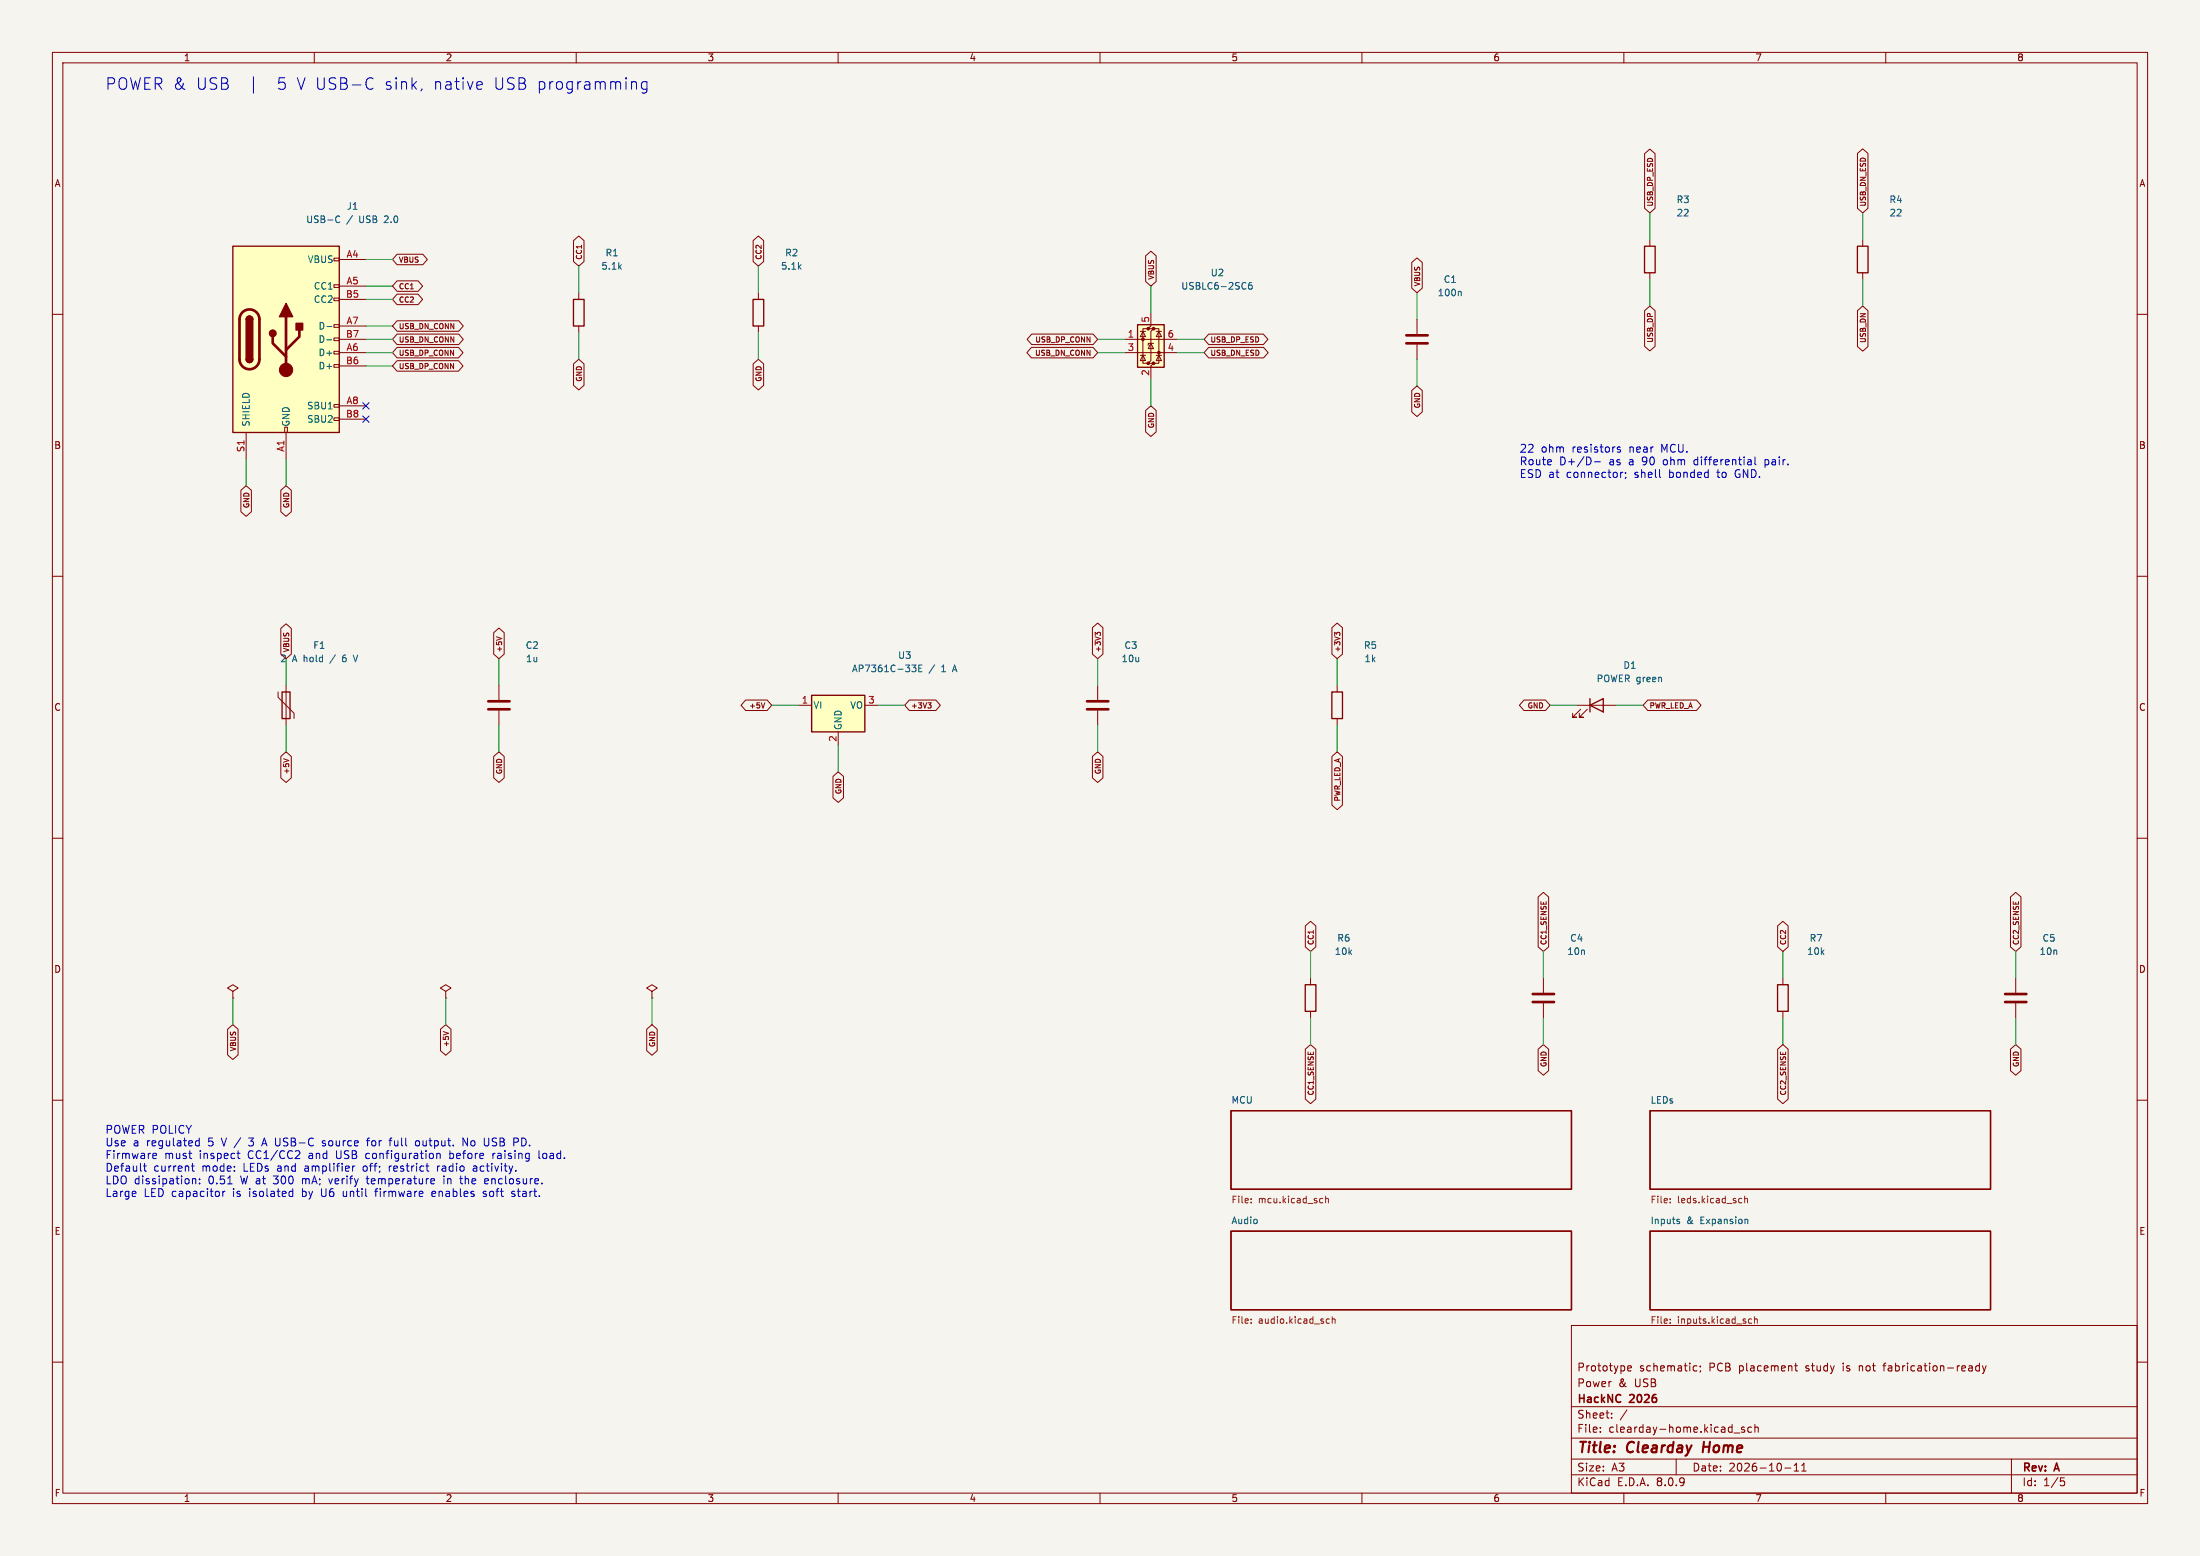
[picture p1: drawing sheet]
<svg xmlns="http://www.w3.org/2000/svg" width="420mm" height="297mm" viewBox="0 0 420 297" stroke-linecap="round" stroke-linejoin="round" font-family="sans-serif">
<path d="M0 0h420v297h-420z" fill="#f5f4ef" stroke="#f5f4ef" stroke-width=".19"/>
<g fill="none" stroke="#840000" stroke-width=".19">
<path d="M10 10h400v277h-400zM12 12h396v273h-396zM60 10v2M110 10v2M160 10v2M210 10v2M260 10v2M310 10v2M360 10v2M110.5 55.9v1.3M144.8 55.9v1.3M315 45.7v1.3"/>
<path d="M315 52.1v1.2M355.6 45.7v1.3M355.6 52.1v1.2M10 60h2M110.5 62.2v1.3M144.8 62.2v1.3M270.5 61v2.8M270.5 65.8v2.8M408 60h2M10 110h2M408 110h2M53.1 132.1v1l3 3v1.1"/>
<path d="M54.6 130.8v7.6M95.2 130.8v2.8M95.2 135.6v2.8M209.5 130.8v2.8M209.5 135.6v2.8M255.3 130.8v1.3M255.3 137.2v1.2M301 134.6h7.6M301.8 135.4l-1.6 1.5h.8h-.8v-.8M303 135.4l-1.5 1.5h.8h-.8v-.8M10 160h2M408 160h2"/>
<path d="M44.4 189.2l1.1-.6-1.1-.6-1 .6 1 .6v1.3M44.4 190.5h.1M85.1 189.2l1-.6-1-.6-1 .6 1 .6v1.3M85.1 190.5h.1M124.5 189.2l1-.6-1-.6-1.1 .6 1.1 .6v1.3M124.5 190.5h.1M250.2 186.7v1.3M250.2 193v1.3M340.4 186.7v1.3M340.4 193v1.3M384.8 186.7v2.8M384.8 191.5v2.8"/>
<path d="M10 210h2M408 210h2M300 253h108v32h-108zM10 260h2M300 278.5h108M300 274.5h108M300 268.5h108M305.5 273.2v.2M305.5 272.5v.1M307.7 270.5v.2M307.7 269.8v.1M310.6 269.1l-1.3 1.9"/>
<path d="M310.7 261.2l.7-.2v-.2l-.5-.1-.2 .2 .1 .7h.6M320 278.5v3M323.4 261.6h.5M323.4 260.8h.5M324.6 260.8v.1M324.7 261.6l-.2 .3M331 273.5h1.2M333 272.5l-.3-.1-.3 .2 .1 .2 .5 .2v.3h-.6M334.4 272.5l-.5-.1-.2 .3 .1 .6h.6M335 272.5l.2-.1 .4 .1 .1 .9M335 271.9v1.5M342.5 279.7l.4-.4v1.5"/>
<path d="M342.6 260.7h.6M342.8 260.2v1.3l.4 .2M343.9 279.7l.5-.4v1.5M359.4 260.7h.6M377.9 260.8l-.5-.1-.2 .3 .1 .6h.6M377.9 260.2v1.5M378.4 260.7l.4 1M378.8 261.7l-.4 .5M379.2 260.7l-.4 1M384 278.5v6.5M408 260h2M60 285v2"/>
<path d="M110 285v2M160 285v2M210 285v2M260 285v2M300 281.5h108M310 285v2M340.7 280.2h1.2M342.5 280.8h.9M343.9 280.8h.9M360 285v2M393.4 282.1h.7M393.5 282.7h.4l.3 .2-.2 .6-.5 .1"/>
</g>
<path d="M325.3 275.2l-.3 2" fill="none" stroke="#840000" stroke-width=".4"/>
<g fill="none" stroke="#840000" stroke-width=".25">
<path d="M109.5 57.2h2v5h-2zM143.8 57.2h2v5h-2zM313.9 47h2.1v5.1h-2.1zM354.6 47h2v5.1h-2zM53.8 132.1h1.6v5.1h-1.6zM254.3 132.1h2v5.1h-2zM303.5 134.6l2.6-1.2v2.5zM303.5 133.4v2.5M249.2 188h2v5h-2zM339.3 188h2.1v5h-2.1zM235 212h65v15h-65zM315 212h65v15h-65z"/>
<path d="M235 235h65v15h-65zM315 235h65v15h-65z"/>
</g>
<g fill="none" stroke="#725600" stroke-width=".19">
<path d="M238.8 229.5v.1M238.8 228.8v.1M252.4 228.7l.1 .1M252.5 229.5l-.1 .1M253.1 228.3v1.3M253.1 228.9l.1-.2 .3 .1 .1 .8M318.8 229.5v.1M318.8 228.8v.1M332.2 228.7l.3 .1M332.5 229.5l-.3 .1M333.1 228.9l.1-.2 .3 .1 .1 .8M333.1 228.3v1.3"/>
<path d="M238.8 251.8v.1M238.8 252.5v.1M253.3 252.5h.5M253.3 251.8h.5M254.3 251.9l.2-.2 .3 .1 .1 .8M254.3 251.3v1.3M318.8 251.8v.1M318.8 252.5v.1M333.8 252.4l.2 .2 .4-.1M334.4 251.8l-.4-.1-.2 .3M334.9 251.9l.2-.2 .3 .1 .1 .8M334.9 251.3v1.3"/>
</g>
<path d="M278.8 55.6l.1 .2v.7M67.4 125l.5 1.3M320.3 233.1l.3 .1 .1 .2-.5 .2M320.3 232.7l.3 .1M333.3 232.7l.4 .2v.7" fill="none" stroke="#006464" stroke-width=".19"/>
<path d="M268.5 65.5h4M268.5 64h4M93.2 135.4h4.1M93.2 133.9h4.1M207.5 135.4h4.1M207.5 133.9h4.1M382.8 191.3h4M382.8 189.7h4" fill="none" stroke="#840000" stroke-width=".51"/>
<path d="M154.9 132.7h10.2v7h-10.2z" fill="#ffffc2"/>
<path d="M154.9 132.7h10.2v7h-10.2z" fill="none" stroke="#840000" stroke-width=".25"/>
<path d="M152.4 134.6h2.5M160 139.7v2.5M165.1 134.6h2.5" fill="none" stroke="#840000" stroke-width=".19"/>
<path d="M174.1 126.9h.8l-.5 .5 .4 .1 .1 .5-.3 .2h-.3M175.4 127.5h.4M176 126.9h-.6v1.3h.6" fill="none" stroke="#006464" stroke-width=".19"/>
<path d="M217.2 62h5v8.1h-5z" fill="#ffffc2"/>
<g fill="#840000" stroke="#840000" stroke-width=".19">
<circle cx="218.2" cy="64.8" r=".25"/>
<circle cx="219.2" cy="69.3" r=".25"/>
<circle cx="219.2" cy="62.7" r=".25"/>
<circle cx="220.2" cy="69.3" r=".25"/>
<circle cx="220.2" cy="62.7" r=".25"/>
<circle cx="221.2" cy="67.3" r=".25"/>
</g>
<g fill="none" stroke="#840000" stroke-width=".19">
<path d="M219.7 59.7v2.5l-.5 .5h1l-.5 .5v5.6l-.5 .5h1l-.5 .6v2.5M214.6 67.3h10.2M214.6 64.8h10.2M217.7 67.8h1M217.7 63.2h1M218.2 63.2l.5 1.1h-1zM218.2 67.8l.5 1h-1zM219.2 62.7h-1v6.6h1M219.7 65.5l.5 1h-1zM220.2 65.5h-1v.4M220.2 62.7h1v6.6h-1M220.7 67.8h1"/>
<path d="M220.7 63.2h1M221.2 67.8l.5 1h-1zM221.2 63.2l.5 1.1h-1z"/>
</g>
<path d="M217.2 62h5v8.1h-5z" fill="none" stroke="#840000" stroke-width=".25"/>
<path d="M238.9 53.9l-.3 .1a.86 .86 0 0 0 0 1.2l.4-.1 .1-.5-.3-.2-.3 .1-.2 .1" fill="none" stroke="#006464" stroke-width=".19"/>
<path d="M44.4 47h20.4v35.6h-20.4z" fill="#ffffc2"/>
<g fill="none" stroke="#840000" stroke-width=".19">
<path d="M314 29.3l1-.8 1 .8v10.5l-1 .8-1-.8zM354.6 29.3l1-.9 1 .9v10.5l-1 .8-1-.8zM63.8 56.9h1v.5h-1zM63.8 54.4h1v.5h-1zM63.8 49.3h1v.5h-1zM64.8 49.5h5M64.8 54.6h5M64.8 57.2h5M75.8 53.6h4l.9 1-.9 1h-4l-.9-1zM75.8 48.5h4.9l.9 1-.9 1h-4.9l-.9-1zM75.8 56.1h4l.9 1.1-.9 1h-4l-.9-1zM109.5 45.9l1-.9 1 .9v4l-1 .9-1-.9z"/>
<path d="M143.8 45.9l1-.9 1 .9v4l-1 .9-1-.9zM218.7 48.8l1-.8 1 .8v4.9l-1 .9-1-.9zM269.5 50.1l1-.9 1 .9v4.9l-1 .9-1-.9zM314 59.3l1-.9 1 .9v6.8l-1 .9-1-.9zM354.6 59.3l1-.9 1 .9v6.9l-1 .8-1-.8zM63.8 79.8h1v.5h-1zM63.8 77.2h1v.5h-1zM63.8 69.6h1v.5h-1zM63.8 67.1h1v.5h-1zM63.8 64.5h1v.5h-1zM63.8 62h1v.5h-1zM64.8 67.3h5"/>
<path d="M64.8 62.2h5M64.8 77.5h5M64.8 69.9h5M64.8 64.8h5M75.8 63.8h11.8l.8 1-.8 1h-11.8l-.9-1zM75.8 68.8h11.7l.9 1.1-.9 1h-11.7l-.9-1zM75.8 61.2h11.8l.8 1-.8 1h-11.8l-.9-1zM75.8 66.3h11.7l.9 1-.9 1h-11.7l-.9-1zM109.5 69.5l1-.9 1 .9v4.1l-1 .8-1-.8zM143.8 69.5l1-.9 1 .9v4.1l-1 .8-1-.8zM196.9 66.3h11.8l.8 1-.8 1h-11.8l-.9-1zM197 63.8h11.7l.8 1-.8 1h-11.7l-.9-1z"/>
<path d="M218.7 78.3l1-.8 1 .8v4.1l-1 .9-1-.9zM230.7 66.3h10.5l.9 1-.9 1h-10.5l-.8-1zM230.7 63.8h10.5l.9 1-.9 1h-10.5l-.8-1zM269.5 74.5l1-.8 1 .8v4.1l-1 .9-1-.9zM46 93.6l1-.9 1 .9v4.1l-1 .9-1-.9zM47 82.6v5M53.6 93.6l1-.9 1 .9v4.1l-1 .9-1-.9zM54.4 81.5h.5v1.1h-.5zM54.6 82.6v5M64.8 80h5M53.6 119.9l1-.8 1 .8v5l-1 .8-1-.8zM208.5 119.8l1-.9 1.1 .9v5.1l-1.1 .8-1-.8z"/>
<path d="M254.3 119.8l1-.9 1 .9v5.1l-1 .8-1-.8zM94.2 120.8l1-.9 1.1 .9v4.1l-1.1 .8-1-.8zM94.8 121.6l1 .3M142.3 133.6h4.1l.9 1-.9 1h-4.1l-.8-1zM146 134.1l-.3 1M173.6 133.6h5l.9 1-.9 1h-5l-.9-1zM177.1 134.1h.7l-.4 .4M177.6 134.5l.2 .2v.3l-.2 .1M209.5 120.9l.1-.2h.3l.2 .2M209.5 121l-.4-.3v.6M255.2 121l-.4-.3v.6M255.2 120.9l.2-.2h.2l.2 .2"/>
<path d="M290.9 133.6h4.1l.9 1-.9 1h-4.1l-.8-1zM314.6 133.6h9.3l.8 1-.8 1h-9.3l-.9-1zM53.6 144.4l1-.9 1 .9v4.1l-1 .9-1-.9zM54.1 144.8l1 .4M94.2 144.4l1-.9 1.1 .9v4.1l-1.1 .9-1-.9zM159 148.2l1-.9 1 .9v4.1l-1 .9-1-.9zM208.5 144.4l1-.9 1.1 .9v4.1l-1.1 .9-1-.9zM254.3 144.4l1-.9 1 .9v9.3l-1 .8-1-.8zM249.2 176.7l1-.8 1 .8v4l-1 .9-1-.9zM293.6 171.2l1-.9 1 .9v9.5l-1 .9-1-.9zM339.4 176.7l1-.8 1 .8v4l-1 .9-1-.9zM383.8 171.2l1-.9 1 .9v9.5l-1 .9-1-.9z"/>
<path d="M43.4 196.5l1-.9 1.1 .9v4.9l-1.1 .8-1-.8zM84.1 196.5l1-.9 1 .9v4.1l-1 .8-1-.8zM84.6 196.9l1 .3M123.5 196.5l1-.9 1 .9v4.1l-1 .8-1-.8zM294.6 186.7v2.8M294.6 191.5v2.8M249.2 200.3l1-.9 1 .9v9.5l-1 .9-1-.9zM293.6 200.3l1-.9 1 .9v4.1l-1 .8-1-.8zM339.4 200.3l1-.9 1 .9v9.5l-1 .9-1-.9zM383.8 200.3l1-.9 1 .9v4.1l-1 .8-1-.8z"/>
</g>
<path d="M44.4 47h20.4v35.6h-20.4zM47 68.6a.64 .64 0 0 0 .6 .6 .64 .64 0 0 0 .7-.6M47 61a.64 .64 0 0 1 .6-.7 .64 .64 0 0 1 .7 .7" fill="none" stroke="#840000" stroke-width=".25"/>
<path d="M46.3 59.6a1.9 1.9 0 0 1 2-.4 1.9 1.9 0 0 1 1.2 1.8v7.6a1.91 1.91 0 0 1-1.9 1.9 1.91 1.91 0 0 1-1.9-1.9v-7.8l.2-.6zM52.1 64.3v1.2l2.5 2.6M54.6 60.5v10.1M57.1 63v1.3l-2.5 2.5M292.6 191.3h4.1M292.6 189.7h4.1" fill="none" stroke="#840000" stroke-width=".51"/>
<g fill="#840000" stroke="#840000" stroke-width=".25">
<path d="M47 68.6h1.3a.64 .64 0 0 1-.7 .6 .64 .64 0 0 1-.6-.6z"/>
<path d="M47 61h1.3v7.6h-1.3z"/>
<path d="M47.2 60.5a.64 .64 0 0 1 .7-.1 .64 .64 0 0 1 .4 .6h-1.3z"/>
<path d="M54.6 57.9l1.3 2.6h-2.6z"/>
<path d="M56.5 61.7h1.3v1.3h-1.3z"/>
<circle cx="52.1" cy="63.6" r=".63"/>
</g>
<circle cx="54.6" cy="70.6" r="1.27" fill="#840000" stroke="#840000" stroke-width=".19"/>
<path d="M64.3 41.3h.6M64.9 42.4h-.6M62.4 62.3h1M62.4 64.9h1" fill="none" stroke="#006464" stroke-width=".19"/>
<g fill="none" stroke="#0000c2" stroke-width=".19">
<path d="M48.4 14.6v3.2M70.6 14.8l.6 .3M71.2 16.8l-.6 .2M80.5 16.9l-.1 .4M91.8 15.6l.2 .1 .1 .4-1.1 .2M92 16.9l-.2 .1M121.4 15.7l.1 1.3M123.5 15.7l-.6-.1-.4 .4v.6l.2 .3 .2 .1 .6-.1M123.5 15.6v1.8a.6 .6 0 0 1-.9 .3M304.4 88.2h1.1M309.3 85.4l-.3-.1-.3 .2 .1 .2 .5 .2v.3h-.6M309.8 90.1l-.3 .1-.1 .2"/>
<path d="M310.3 90.2v.2M310.4 91.1l-.2 .3M334.1 87.7l.2 .2v.8M334.3 88.7h-.1M334.3 88.1l-.1 .1M335 87.2v1.3l.2 .2M337 87.7v1.5M337 88.7h.1M337.1 87.7l-.1 .1M37.3 218.4l.3 .3h.4M38 217.2v1.5M38 217.8l-.4-.1-.3 .3"/>
<path d="M45.5 219.6v1.3l.3 .2M50.1 218.3h.7M50.5 217.2l-.5 1.5M57.2 219.8v.5l-.9 .8h.9M61.5 218.7h.5M62 217.7l-.4 .1-.1 .1 .1 .3h.4M70 217.7h.5M70.5 217.2l-.3 .2v1.3M74.2 217.7h.6M74.8 217.2l-.3 .2v1.3M79.4 217.9l.2-.2 .4 .2 .1 .5-.1 .3h-.4l-.2-.1zM85.9 219.6v1.5"/>
<path d="M89.2 217.2v1.5l-.8-1.5v1.5M93.3 217.2l-.1 1.4M102.9 219.6v1.3l.2 .2M27.4 222.6h.6M27.6 222.1v1.2l.4 .3M29.2 221.1h.6M29.8 220.2l.1 .3-.7 .1M36.5 221.1h.1M36.5 222.6h.6M36.7 222.1v1.2l.4 .3M36.7 225v1M36.7 225.1l.3-.1h.3l.1 1"/>
<path d="M38.1 225.8v.2M38.1 225v.2M42.5 227.4v1M43 227.4l-.3 .1-.2 .2M43.5 226h.8M45.2 220.1h.6M55.5 227.4l.4 .1M55.9 226.9v1.5M55.9 228.3l-.4 .1M62.7 225l.4 1M65.5 227.4l.1 .9M67.3 222.6v1"/>
<path d="M67.7 222.6h-.2l-.2 .2M70.1 224.5v1.3l.2 .2M71.7 227.1v1.3M74.3 222.6v1M74.4 222.7l-.1 .1M82.5 227.5v.7l.2 .2h.3M82.7 227.4h.3M82.7 225l.3 .3-.8 .2M82.9 225.9l-.2 .1M83.2 227.7l-.7 .2M83.4 220.1v1M83.5 220.2l-.1 .1"/>
<path d="M83.5 222.6v1M83.8 222.6l-.3 .2M84 220.2v.9M84.7 225v1M85.9 221.1h.1M87.7 225h.6M88 224.5v1.3l.3 .2M90.8 222.6h-.4M90.9 223h-.4a.29 .29 0 0 0-.2 .3 .29 .29 0 0 0 .2 .3h.4M92.2 228.3h.6M92.6 225.9h.6M92.8 227.5l-.3-.1-.3 .2 .1 .2 .5 .2"/>
<path d="M93.2 225v.2M93.2 225.3l-.7 .2M94.1 220.1v1M94.4 220.1l-.3 .3M98.2 227.5l-.3-.1-.2 .2v.2l.5 .2v.3h-.5"/>
</g>
<g fill="none" stroke="#009600" stroke-width=".19">
<path d="M69.8 57.2h5.1M69.8 54.6h5.1M69.8 49.5h5.1M110.5 50.8v5.1M144.8 50.8v5.1M219.7 54.6v5.1M270.5 55.9v5.1M315 40.6v5.1M315 53.3v5.1M355.6 40.6v5.1M355.6 53.3v5.1M69.8 69.9h5.1"/>
<path d="M69.8 67.3h5.1M69.8 62.2h5.1M69.8 64.8h5.1M110.5 63.5v5.1M144.8 63.5v5.1M209.5 67.3h5.1M209.5 64.8h5.1M219.7 72.4v5.1M224.8 67.3h5.1M224.8 64.8h5.1M270.5 68.6v5.1M47 87.6v5.1"/>
<path d="M54.6 87.6v5.1M54.6 125.7v5.1M54.6 138.4v5.1M95.2 125.7v5.1M95.2 138.4v5.1M147.3 134.6h5.1M167.6 134.6h5.1M209.5 125.7v5.1M209.5 138.4v5.1M255.3 125.7v5.1M255.3 138.4v5.1M295.9 134.6h5.1"/>
<path d="M308.6 134.6h5.1M160 142.2v5.1M44.4 190.5v5.1M85.1 190.5v5.1M124.5 190.5v5.1M250.2 181.6v5.1M250.2 194.3v5.1M294.6 181.6v5.1M294.6 194.3v5.1M340.4 181.6v5.1M340.4 194.3v5.1M384.8 181.6v5.1"/>
<path d="M384.8 194.3v5.1"/>
</g>
<path d="M69.2 76.9l1.3 1.2M69.2 79.4l1.3 1.2M70.5 76.9l-1.3 1.2M70.5 79.4l-1.3 1.2" fill="none" stroke="#000084" stroke-width=".19"/>
<g font-size="3.1" fill="#0000c2">
<text x="20" y="17.4">POWER &amp;</text>
<text x="37.3" y="17.4">USB</text>
<text x="52.8" y="17.4">5 V USB-C</text>
<text x="73.4" y="17.4">sink,</text>
<text x="82.7" y="17.4">native</text>
<text x="94.3" y="17.4">USB programming</text>
</g>
<g font-size="2.8" fill="#840000">
<text x="301" y="277.9">Title:</text>
<text x="310.6" y="277.9">Clearday</text>
<text x="325.9" y="277.9">Home</text>
</g>
<g font-size="2.1" fill="#0000c2">
<text x="290" y="86.7">22</text>
<text x="290" y="89.1">Route</text>
<text x="294.2" y="86.7">ohm</text>
<text x="297.7" y="89.1">D+/D-</text>
<text x="300.2" y="86.7">resistors</text>
<text x="307.2" y="89.1">as</text>
<text x="311.1" y="89.1">a</text>
<text x="311.2" y="86.7">near</text>
<text x="313.8" y="89.1">90</text>
<text x="317.4" y="86.7">MCU.</text>
<text x="317.9" y="89.1">ohm</text>
<text x="323.9" y="89.1">differential</text>
<text x="337.6" y="89.1">pair.</text>
<text x="290" y="91.5">ESD at</text>
<text x="299.1" y="91.5">connector;</text>
<text x="312.2" y="91.5">shell</text>
<text x="318.9" y="91.5">bonded</text>
<text x="328.3" y="91.5">to</text>
<text x="331.8" y="91.5">GND.</text>
<text x="20" y="216.7">POWER POLICY</text>
<text x="20" y="219.1">Use</text>
<text x="20" y="221.5">Firmware</text>
<text x="25.4" y="219.1">a</text>
<text x="28" y="219.1">regulated</text>
<text x="31.4" y="221.5">must</text>
<text x="38.1" y="221.5">inspect</text>
<text x="39.9" y="219.1">5</text>
<text x="42.6" y="219.1">V /</text>
<text x="47.5" y="221.5">CC1/CC2</text>
<text x="48.1" y="219.1">3</text>
<text x="50.8" y="219.1">A USB-C</text>
<text x="59.2" y="221.5">and</text>
<text x="62.6" y="219.1">source</text>
<text x="64.6" y="221.5">USB</text>
<text x="70.4" y="221.5">configuration</text>
<text x="71.3" y="219.1">for</text>
<text x="75.7" y="219.1">full</text>
<text x="80.8" y="219.1">output.</text>
<text x="86.5" y="221.5">before</text>
<text x="90" y="219.1">No</text>
<text x="94.2" y="219.1">USB</text>
<text x="94.9" y="221.5">raising</text>
<text x="100" y="219.1">PD.</text>
<text x="103.8" y="221.5">load.</text>
<text x="20" y="224">Default</text>
<text x="20" y="226.4">LDO dissipation:</text>
<text x="29.3" y="224">current</text>
<text x="38.6" y="224">mode:</text>
<text x="39.8" y="226.4">0.51</text>
<text x="46.1" y="226.4">W at</text>
<text x="46.6" y="224">LEDs</text>
<text x="52.6" y="226.4">300</text>
<text x="53.2" y="224">and</text>
<text x="58.2" y="226.4">mA;</text>
<text x="58.6" y="224">amplifier</text>
<text x="63.5" y="226.4">verify</text>
<text x="69.9" y="224">off;</text>
<text x="70.9" y="226.4">temperature</text>
<text x="75" y="224">restrict</text>
<text x="84.3" y="224">radio</text>
<text x="85.7" y="226.4">in</text>
<text x="89.1" y="226.4">the</text>
<text x="91.3" y="224">activity.</text>
<text x="93.9" y="226.4">enclosure.</text>
<text x="20" y="228.8">Large</text>
<text x="27.4" y="228.8">LED capacitor</text>
<text x="44.6" y="228.8">is</text>
<text x="47.8" y="228.8">isolated</text>
<text x="58.1" y="228.8">by</text>
<text x="61.9" y="228.8">U6</text>
<text x="66.2" y="228.8">until</text>
<text x="72.5" y="228.8">firmware</text>
<text x="83.5" y="228.8">enables</text>
<text x="93.4" y="228.8">soft</text>
<text x="99" y="228.8">start.</text>
</g>
<g font-size="2.1" fill="#840000">
<text x="301" y="262">Prototype</text>
<text x="312.9" y="262">schematic;</text>
<text x="326.3" y="262">PCB</text>
<text x="332.1" y="262">placement</text>
<text x="345" y="262">study</text>
<text x="352.2" y="262">is</text>
<text x="355.4" y="262">not</text>
<text x="360.3" y="262">fabrication-ready</text>
<text x="301" y="268.2">HackNC</text>
<text x="301" y="265">Power</text>
<text x="308.9" y="265">&amp;</text>
<text x="311.2" y="268.2">2026</text>
<text x="312.1" y="265">USB</text>
<text x="301" y="273.7">File:</text>
<text x="301" y="271">Sheet:</text>
<text x="307.1" y="273.7">clearday-home.kicad_sch</text>
<text x="301" y="281.1">Size:</text>
<text x="307.6" y="281.1">A3</text>
<text x="323" y="281.1">Date:</text>
<text x="330" y="281.1">2026-10-11</text>
<text x="386" y="281.3">Rev:</text>
<text x="392.4" y="281.3">A</text>
<text x="301" y="283.9">KiCad</text>
<text x="308.7" y="283.9">E.D.A.</text>
<text x="316.3" y="283.9">8.0.9</text>
<text x="386" y="283.9">Id:</text>
<text x="390.1" y="283.9">1/5</text>
</g>
<g font-size="1.8" fill="#840000">
<text x="35" y="11.9">1</text>
<text x="85" y="11.9">2</text>
<text x="135" y="11.9">3</text>
<text x="185" y="11.9">4</text>
<text x="235" y="11.9">5</text>
<text x="285" y="11.9">6</text>
<text x="335" y="11.9">7</text>
<text x="385" y="11.9">8</text>
<text x="10.3" y="35.9">A</text>
<text x="408.3" y="35.9">A</text>
<text x="10.3" y="85.9">B</text>
<text x="408.2" y="85.9">B</text>
<text x="10.3" y="135.9">C</text>
<text x="408.2" y="135.9">C</text>
<text x="10.3" y="185.9">D</text>
<text x="408.2" y="185.9">D</text>
<text x="10.3" y="235.9">E</text>
<text x="408.3" y="235.9">E</text>
<text x="10.3" y="285.9">F</text>
<text x="35" y="286.9">1</text>
<text x="85" y="286.9">2</text>
<text x="135" y="286.9">3</text>
<text x="185" y="286.9">4</text>
<text x="235" y="286.9">5</text>
<text x="285" y="286.9">6</text>
<text x="335" y="286.9">7</text>
<text x="385" y="286.9">8</text>
<text x="408.3" y="285.9">F</text>
</g>
<g font-size="1.8" fill="#006464">
<text x="66.1" y="40.2">J1</text>
<text x="320" y="39">R3</text>
<text x="320" y="41.5">22</text>
<text x="360.6" y="39">R4</text>
<text x="360.6" y="41.5">22</text>
<text x="58.3" y="42.8">USB-C</text>
<text x="66.2" y="42.8">/</text>
<text x="68.7" y="42.8">USB</text>
<text x="73.7" y="42.8">2.0</text>
<text x="58.7" y="50.4">VBUS</text>
<text x="114.7" y="51.7">5.1k</text>
<text x="115.5" y="49.1">R1</text>
<text x="149" y="51.7">5.1k</text>
<text x="149.8" y="49.1">R2</text>
<text x="231" y="52.9">U2</text>
<text x="59.8" y="55.5">CC1</text>
<text x="59.8" y="58">CC2</text>
<text x="225.4" y="55.5">USBLC6-2SC6</text>
<text x="274.4" y="56.7">100n</text>
<text x="275.5" y="54.2">C1</text>
<text x="60.7" y="63.1">D-</text>
<text x="60.7" y="65.6">D-</text>
<text x="60.7" y="68.2">D+</text>
<text x="60.7" y="70.7">D+</text>
<text x="47.9" y="81.5" transform="rotate(-90 47.9 81.5)">SHIELD</text>
<text x="55.5" y="81.5" transform="rotate(-90 55.5 81.5)">GND</text>
<text x="58.5" y="78.3">SBU1</text>
<text x="58.5" y="80.9">SBU2</text>
<text x="59.7" y="124.1">F1</text>
<text x="100.3" y="124.1">C2</text>
<text x="171.3" y="126">U3</text>
<text x="214.6" y="124.1">C3</text>
<text x="260.3" y="124.1">R5</text>
<text x="53.4" y="126.6">2</text>
<text x="55.8" y="126.6">A hold</text>
<text x="63.3" y="126.6">/</text>
<text x="65.8" y="126.6">6</text>
<text x="68.2" y="126.6">V</text>
<text x="100.3" y="126.6">1u</text>
<text x="162.5" y="128.5">AP7361C-33E</text>
<text x="177.3" y="128.5">/</text>
<text x="179.8" y="128.5">1</text>
<text x="182.2" y="128.5">A</text>
<text x="214" y="126.6">10u</text>
<text x="260.4" y="126.6">1k</text>
<text x="304.7" y="130.4">POWER green</text>
<text x="309.8" y="127.9">D1</text>
<text x="155.2" y="135.5">VI</text>
<text x="162.2" y="135.5">VO</text>
<text x="160.9" y="139.4" transform="rotate(-90 160.9 139.4)">GND</text>
<text x="255.2" y="179.9">R6</text>
<text x="299.6" y="179.9">C4</text>
<text x="345.4" y="179.9">R7</text>
<text x="389.8" y="179.9">C5</text>
<text x="254.7" y="182.5">10k</text>
<text x="299.1" y="182.5">10n</text>
<text x="344.9" y="182.5">10k</text>
<text x="389.3" y="182.5">10n</text>
<text x="235" y="210.7">MCU</text>
<text x="315" y="210.7">LEDs</text>
<text x="235" y="233.7">Audio</text>
<text x="315" y="233.7">Inputs</text>
<text x="322" y="233.7">&amp;</text>
<text x="324.7" y="233.7">Expansion</text>
</g>
<g font-size="1.8" fill="#a90000">
<text x="66.1" y="49.3">A4</text>
<text x="66" y="56.9">B5</text>
<text x="66.1" y="54.4">A5</text>
<text x="66" y="64.5">B7</text>
<text x="66.1" y="62">A7</text>
<text x="215.2" y="64.5">1</text>
<text x="219.5" y="61.7" transform="rotate(-90 219.5 61.7)">5</text>
<text x="222.8" y="64.5">6</text>
<text x="66" y="69.6">B6</text>
<text x="66.1" y="67.1">A6</text>
<text x="215.2" y="67.1">3</text>
<text x="219.5" y="71.8" transform="rotate(-90 219.5 71.8)">2</text>
<text x="222.8" y="67.1">4</text>
<text x="66.1" y="77.2">A8</text>
<text x="66" y="79.8">B8</text>
<text x="46.7" y="86.4" transform="rotate(-90 46.7 86.4)">S1</text>
<text x="54.4" y="86.3" transform="rotate(-90 54.4 86.3)">A1</text>
<text x="153" y="134.4">1</text>
<text x="165.7" y="134.4">3</text>
<text x="159.8" y="141.7" transform="rotate(-90 159.8 141.7)">2</text>
</g>
<g font-size="1.8" fill="#725600">
<text x="235" y="230">File:</text>
<text x="240.2" y="230">mcu.kicad_sch</text>
<text x="315" y="230">File:</text>
<text x="320.2" y="230">leds.kicad_sch</text>
<text x="235" y="253">File:</text>
<text x="240.2" y="253">audio.kicad_sch</text>
<text x="315" y="253">File:</text>
<text x="320.2" y="253">inputs.kicad_sch</text>
</g>
<g font-size="1.4" fill="#840000">
<text x="315.8" y="39.5" transform="rotate(-90 315.8 39.5)">USB_DP_ESD</text>
<text x="356.4" y="39.5" transform="rotate(-90 356.4 39.5)">USB_DN_ESD</text>
<text x="76.1" y="50.3">VBUS</text>
<text x="111.3" y="49.7" transform="rotate(-90 111.3 49.7)">CC1</text>
<text x="145.6" y="49.7" transform="rotate(-90 145.6 49.7)">CC2</text>
<text x="220.5" y="53.5" transform="rotate(-90 220.5 53.5)">VBUS</text>
<text x="76.1" y="55.4">CC1</text>
<text x="76.1" y="57.9">CC2</text>
<text x="271.3" y="54.8" transform="rotate(-90 271.3 54.8)">VBUS</text>
<text x="76.1" y="65.6">USB_DN_CONN</text>
<text x="76.1" y="63">USB_DN_CONN</text>
<text x="197.5" y="65.6">USB_DP_CONN</text>
<text x="231" y="65.6">USB_DP_ESD</text>
<text x="315.8" y="65.6" transform="rotate(-90 315.8 65.6)">USB_DP</text>
<text x="356.4" y="65.6" transform="rotate(-90 356.4 65.6)">USB_DN</text>
<text x="76.1" y="70.6">USB_DP_CONN</text>
<text x="76.1" y="68.1">USB_DP_CONN</text>
<text x="197.5" y="68.1">USB_DN_CONN</text>
<text x="231" y="68.1">USB_DN_ESD</text>
<text x="111.3" y="73" transform="rotate(-90 111.3 73)">GND</text>
<text x="145.6" y="73" transform="rotate(-90 145.6 73)">GND</text>
<text x="220.5" y="81.9" transform="rotate(-90 220.5 81.9)">GND</text>
<text x="271.3" y="78.1" transform="rotate(-90 271.3 78.1)">GND</text>
<text x="47.8" y="97.1" transform="rotate(-90 47.8 97.1)">GND</text>
<text x="55.4" y="97.1" transform="rotate(-90 55.4 97.1)">GND</text>
<text x="55.4" y="124.6" transform="rotate(-90 55.4 124.6)">VBUS</text>
<text x="96" y="124.6" transform="rotate(-90 96 124.6)">+5V</text>
<text x="210.3" y="124.6" transform="rotate(-90 210.3 124.6)">+3V3</text>
<text x="256.1" y="124.6" transform="rotate(-90 256.1 124.6)">+3V3</text>
<text x="142.9" y="135.4">+5V</text>
<text x="173.8" y="135.4">+3V3</text>
<text x="291.5" y="135.4">GND</text>
<text x="314.8" y="135.4">PWR_LED_A</text>
<text x="55.4" y="147.9" transform="rotate(-90 55.4 147.9)">+5V</text>
<text x="96" y="147.9" transform="rotate(-90 96 147.9)">GND</text>
<text x="210.3" y="147.9" transform="rotate(-90 210.3 147.9)">GND</text>
<text x="160.8" y="151.7" transform="rotate(-90 160.8 151.7)">GND</text>
<text x="256.1" y="153.1" transform="rotate(-90 256.1 153.1)">PWR_LED_A</text>
<text x="251" y="180.5" transform="rotate(-90 251 180.5)">CC1</text>
<text x="295.4" y="180.5" transform="rotate(-90 295.4 180.5)">CC1_SENSE</text>
<text x="341.2" y="180.5" transform="rotate(-90 341.2 180.5)">CC2</text>
<text x="385.6" y="180.5" transform="rotate(-90 385.6 180.5)">CC2_SENSE</text>
<text x="45.2" y="200.8" transform="rotate(-90 45.2 200.8)">VBUS</text>
<text x="85.9" y="200" transform="rotate(-90 85.9 200)">+5V</text>
<text x="125.3" y="200" transform="rotate(-90 125.3 200)">GND</text>
<text x="295.4" y="203.8" transform="rotate(-90 295.4 203.8)">GND</text>
<text x="385.6" y="203.8" transform="rotate(-90 385.6 203.8)">GND</text>
<text x="251" y="209.2" transform="rotate(-90 251 209.2)">CC1_SENSE</text>
<text x="341.2" y="209.2" transform="rotate(-90 341.2 209.2)">CC2_SENSE</text>
</g>
</svg>
